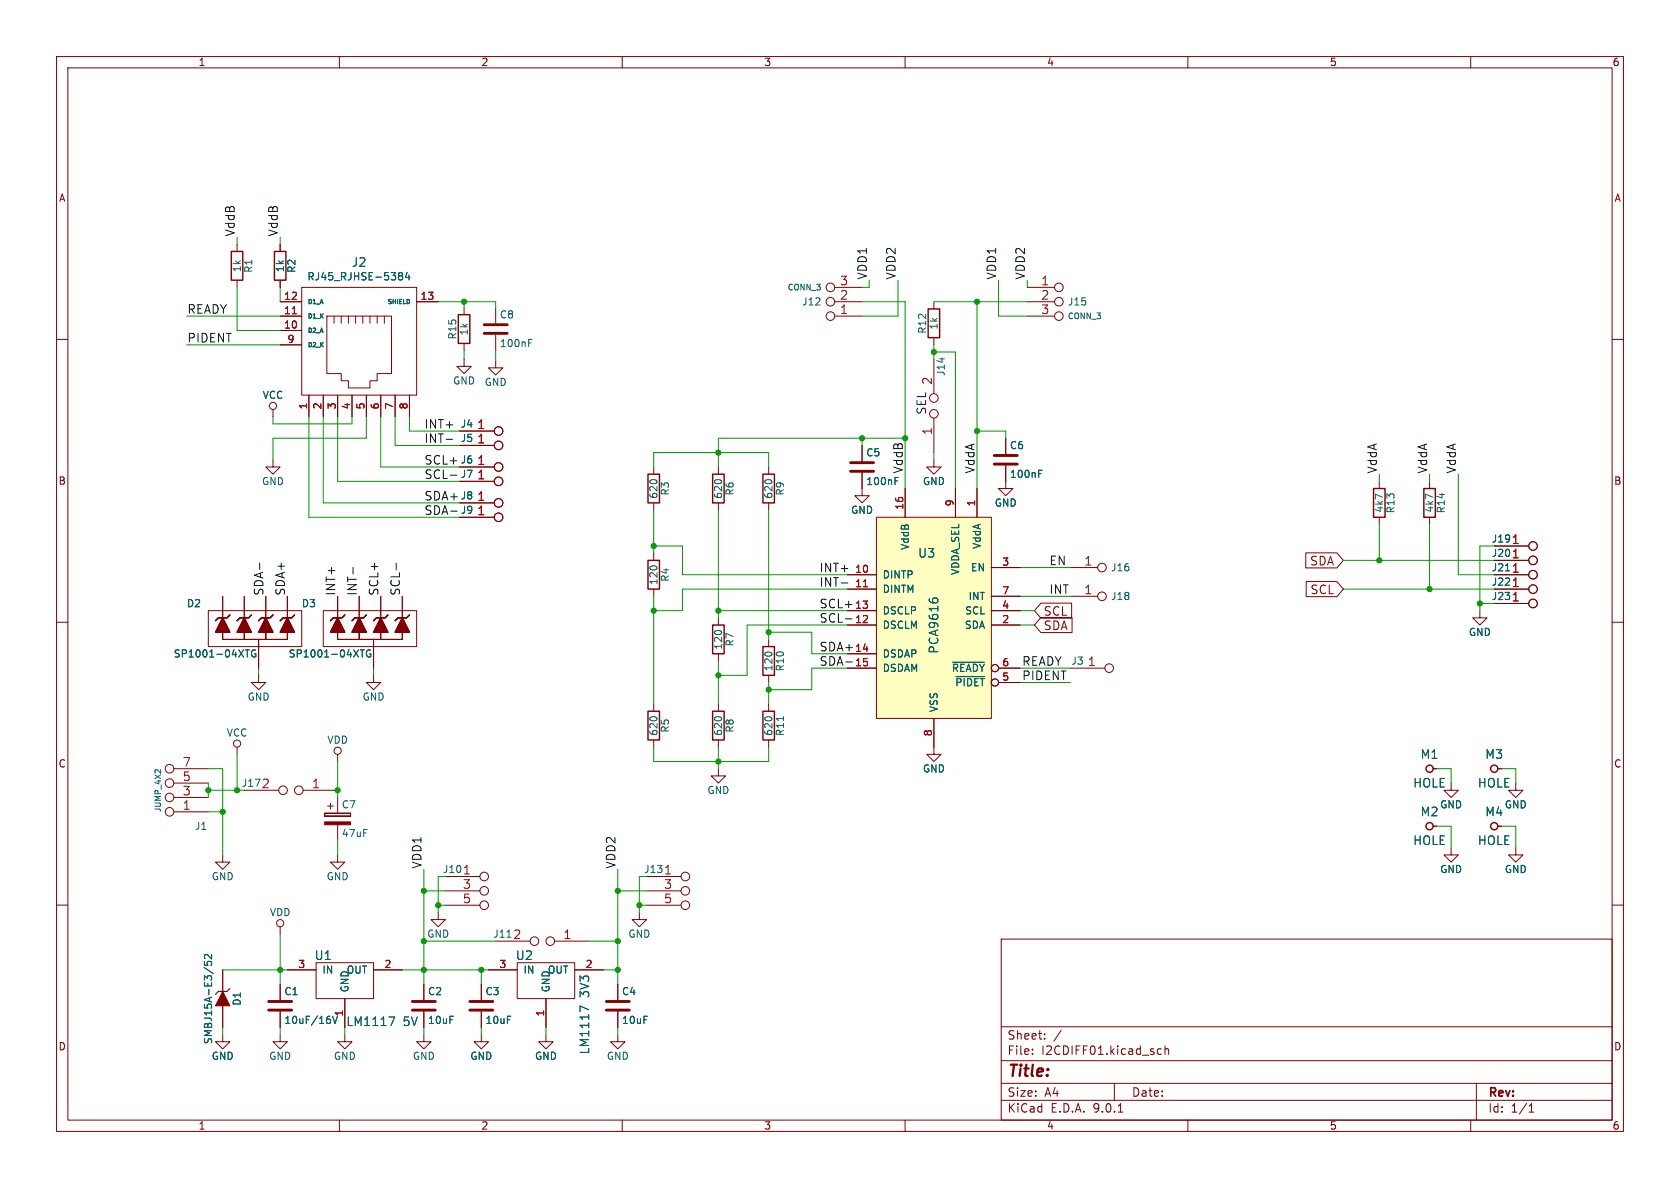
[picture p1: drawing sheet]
<svg xmlns="http://www.w3.org/2000/svg" width="297mm" height="210mm" viewBox="0 0 297 210" stroke-linecap="round" stroke-linejoin="round" font-family="sans-serif">
<g fill="none" stroke="#840000" stroke-width=".18">
<path d="M10 10h277v190h-277zM12 12h273v186h-273zM60 10v2M110 10v2M160 10v2M210 10v2M260 10v2M41.9 43.2v1.3M41.9 49.5v1.3M49.5 43.2v1.3M49.5 49.5v1.3M49.5 53.3h3.8"/>
<path d="M49.5 55.9h3.8M49.5 58.4h3.8M53.3 50.8h20.4v19.1h-20.4zM57.8 55.9h11.4v10.1h-2.5v1.3h-1.3v1.3h-3.8v-1.3h-1.3v-1.3h-2.5zM59.1 55.9v1.3M60.3 55.9v1.3M61.6 55.9v1.3M62.9 55.9v1.3M64.1 55.9v1.3M65.4 55.9v1.3M66.7 55.9v1.3M67.9 55.9v1.3"/>
<path d="M73.7 53.3h3.8M82 54.4v1.2M165.1 53.3v1.3M165.1 59.7v1.3M10 60h2M48.3 72.4v1.3M49.5 61h3.8M54.6 69.9v3.8M57.1 69.9v3.8M59.7 69.9v3.8M62.2 69.9v3.8M64.8 69.9v3.8"/>
<path d="M67.3 69.9v3.8M69.8 69.9v3.8M72.4 69.9v3.8M81.3 78.7h6.1M81.3 76.2h6.1M82 63.5v1.3h1.3l-1.3 1.2-1.2-1.2h1.2M82 60.7v1.3M87.6 63.8v1.2h1.3l-1.3 1.3-1.2-1.3h1.2M165.1 63.5v6.1M165.1 73.9v6.1M177.8 77.5v2.8M285 60h2"/>
<path d="M48.3 81.3v1.3h1.2l-1.2 1.2-1.3-1.2h1.3M81.3 85.1h6.1M81.3 82.6h6.1M81.3 88.9h6.1M81.3 91.4h6.1M165.1 81.3v1.3h1.3l-1.3 1.2-1.3-1.2h1.3M177.8 82.3v2.8M243.8 85.1v1.3M243.8 91.4v1.3M252.7 85.1v1.3M252.7 91.4v1.3M264.2 99.1h6.1"/>
<path d="M264.2 96.5h6.1M10 110h2M36.8 108h16.5v6.3h-16.5zM39.4 111.8v1.2zM39.4 113h6.3zM39.4 105.4v3.8M43.2 111.8v1.2zM43.2 105.4v3.8M45.7 113v1.3zM45.7 113h5.1zM45.7 119.4v1.3h1.3l-1.3 1.2-1.3-1.2h1.3M45.7 114.3v3.8"/>
<path d="M47 111.8v1.2zM47 105.4v3.8M50.8 111.8v1.2zM50.8 105.4v3.8M57.1 108h16.6v6.3h-16.6zM59.7 111.8v1.2zM59.7 113h6.3zM59.7 105.4v3.8M63.5 111.8v1.2zM63.5 105.4v3.8M66 113v1.3zM66 113h5.1z"/>
<path d="M66 119.4v1.3h1.3l-1.3 1.2-1.2-1.2h1.2M66 114.3v3.8M67.3 111.8v1.2zM67.3 105.4v3.8M71.1 111.8v1.2zM71.1 105.4v3.8M261.6 108v1.2h1.3l-1.3 1.3-1.3-1.3h1.3M264.2 101.6h6.1M264.2 104.1h6.1M264.2 106.7h6.1M285 110h2M30.7 138.4h6.1"/>
<path d="M30.7 135.9h6.1M41.9 132.1v1.3M43.2 139.7h6.1M53.6 139.7h6.1M59.7 133.4v1.2M127 135.9v1.3h1.3l-1.3 1.2-1.3-1.2h1.3M253.4 135.9h.6M256.5 138.4v1.3h1.3l-1.3 1.3-1.2-1.3h1.2M264.8 135.9h.6M268 138.4v1.3h1.2l-1.2 1.3-1.3-1.3h1.3M30.7 143.5h6.1M30.7 141h6.1"/>
<path d="M39.4 151.1v1.3h1.2l-1.2 1.3-1.3-1.3h1.3M57.4 143.8v.5zM57.4 144.3h4.6zM57.4 143.8h4.6zM57.9 142.5h1M58.4 142v1M59.7 141v2.8M59.7 145.8v2.8M62 143.8v.5zM253.4 146.1h.6M256.5 149.9v1.2h1.3l-1.3 1.3-1.2-1.3h1.2M264.8 146.1h.6"/>
<path d="M268 149.9v1.2h1.2l-1.2 1.3-1.3-1.3h1.3M10 160h2M39.4 171.5v3.8M39.4 177.8v3.8M49.5 163.8v1.3M49.5 174v2.8M49.5 178.8v2.8M50.8 171.5h5.1M55.9 170.2h10.1v6.3h-10.1zM61 176.5v5.1M66 171.5h5.1M177 166h108v32h-108z"/>
<path d="M285 160h2M39.4 182.9v1.3h1.2l-1.2 1.2-1.3-1.2h1.3M60 198v2M61 182.9v1.3h1.2l-1.2 1.2-1.3-1.2h1.3M74.9 182.9v1.3h1.3l-1.3 1.2-1.2-1.2h1.2M110 198v2M160 198v2M177 194.5h108M177 191.5h108M177 187.5h108M177 181.5h108M182.5 186.3v.1"/>
<path d="M182.5 185.5v.1M184.7 183.6v.1M184.7 182.8v.1M187.6 182.1l-1.3 2M197 191.5v3M197.7 196.6h.8M204.7 186.3h.6M204.7 185.5h.6M206 185.5l.2-.1 .3 .1 .1 .9M206 184.9v1.5M210 198v2M260 198v2"/>
<path d="M261 191.5v6.5M270.3 196.6h.9M270.3 195.5l.4-.4v1.5"/>
<circle cx="48.3" cy="71.8" r=".63"/>
<circle cx="88.1" cy="78.7" r=".76"/>
<circle cx="88.1" cy="76.2" r=".76"/>
<circle cx="165.1" cy="73.2" r=".76"/>
<circle cx="165.1" cy="70.4" r=".76"/>
<circle cx="88.1" cy="82.5" r=".76"/>
<circle cx="88.1" cy="85.1" r=".76"/>
<circle cx="88.1" cy="88.9" r=".76"/>
<circle cx="88.1" cy="91.4" r=".76"/>
<circle cx="271" cy="99.1" r=".76"/>
<circle cx="271" cy="96.5" r=".76"/>
<circle cx="271" cy="106.7" r=".76"/>
<circle cx="271" cy="104.1" r=".76"/>
<circle cx="271" cy="101.6" r=".76"/>
<circle cx="30" cy="135.9" r=".76"/>
<circle cx="30" cy="138.4" r=".76"/>
<circle cx="41.9" cy="131.4" r=".63"/>
<circle cx="50" cy="139.7" r=".76"/>
<circle cx="52.8" cy="139.7" r=".76"/>
<circle cx="59.7" cy="132.7" r=".63"/>
<circle cx="30" cy="143.5" r=".76"/>
<circle cx="30" cy="141" r=".76"/>
<circle cx="49.5" cy="163.2" r=".63"/>
</g>
<g fill="#840000" stroke="#840000" stroke-width=".18">
<path d="M39.4 109.2l1.2 2.6h-2.5z"/>
<path d="M43.2 109.2l1.2 2.6h-2.5z"/>
<path d="M47 109.2l1.3 2.6h-2.6z"/>
<path d="M50.8 109.2l1.3 2.6h-2.6z"/>
<path d="M59.7 109.2l1.3 2.6h-2.6z"/>
<path d="M63.5 109.2l1.3 2.6h-2.6z"/>
<path d="M67.3 109.2l1.3 2.6h-2.6z"/>
<path d="M71.1 109.2l1.3 2.6h-2.6z"/>
<path d="M39.4 175.3l1.2 2.5h-2.5z"/>
<path d="M57.4 145.3h4.6v.5h-4.6z"/>
</g>
<path d="M40.6 108.7l-.5 .5h-1.5l-.5 .5M44.4 108.7l-.5 .5h-1.5l-.5 .5M48.3 108.7l-.5 .5h-1.6l-.5 .5M52.1 108.7l-.5 .5h-1.6l-.5 .5M61 108.7l-.5 .5h-1.6l-.5 .5M64.8 108.7l-.5 .5h-1.6l-.5 .5M68.6 108.7l-.5 .5h-1.6l-.5 .5M72.4 108.7l-.5 .5h-1.5l-.6 .5M40.6 174.8l-.5 .5h-1.5l-.5 .5" fill="none" stroke="#840000" stroke-width=".2"/>
<g fill="none" stroke="#006464" stroke-width=".18">
<path d="M70.5 48.6l.2 .1M70.5 48.3l.2-.1 .4 .1 .1 .2-.3 .2M70.7 48.7h.2M70.7 48.7l-.2 .2M70.9 48.7l.3 .3-.1 .4-.2 .1-.4-.1M72 48.1l-.3 1h.8M72.3 48.6v.9M183.6 83.7h.4M183.6 83.1h.6M43.4 114.9h.7M43.7 114.9v1.2M45.2 114.9a.59 .59 0 0 0-.8 .6 .59 .59 0 0 0 .8 .6v-.5h-.2"/>
<path d="M63.7 114.9h.7M64 114.9v1.2M65.5 114.9a.59 .59 0 0 0-.7 .6 .59 .59 0 0 0 .7 .6l.1-.5h-.3M266.2 100.9h.7M27.5 136.1h.3M28.4 136v.7M36.1 171l1.6 1.1M36.1 170v.6l.6 .1-.1-.2 .1-.4 .2-.2 .4 .1 .1 .2-.1 .5M37.4 168.7v.8l-.9-.8-.4 .3 .2 .5M58.8 179.6l.4 1.3 .4-1.3M68.8 179.8h1l-.7 1.5M58.4 180.3v.5"/>
</g>
<g fill="none" stroke="#840000" stroke-width=".25">
<path d="M40.9 44.5h2v5h-2zM48.5 44.5h2v5h-2zM81 55.6h2.1v5.1h-2.1zM164.1 54.6h2v5.1h-2zM242.8 86.4h2.1v5h-2.1zM251.7 86.4h2v5h-2z"/>
<circle cx="252.7" cy="135.9" r=".63"/>
<circle cx="264.2" cy="135.9" r=".63"/>
<circle cx="252.7" cy="146" r=".63"/>
<circle cx="264.2" cy="146" r=".63"/>
</g>
<path d="M175.8 80.5h4M175.8 82h4M47.5 177h4.1M47.5 178.6h4.1" fill="none" stroke="#840000" stroke-width=".51"/>
<path d="M51.7 55.5h.7" fill="none" stroke="#a90000" stroke-width=".18"/>
<path d="M154.9 91.4h20.4v35.6h-20.4z" fill="#ffffc2"/>
<g fill="none" stroke="#840000" stroke-width=".18">
<path d="M49.5 53.3h3.8M49.5 55.9h3.8M49.5 43.2v1.3M49.5 49.5v1.3M49.5 58.4h3.8M73.7 53.3h3.8M87.6 54.4v2.8M87.6 59.2v2.8M147.6 50.8h4.8M147.6 53.3h4.8M147.6 55.9h4.8M181.6 50.8h4.8"/>
<path d="M181.6 53.3h4.8M181.6 55.9h4.8M49.5 61h3.8M54.6 69.9v3.8M57.1 69.9v3.8M59.7 69.9v3.8M62.2 69.9v3.8M64.8 69.9v3.8M67.3 69.9v3.8M69.8 69.9v3.8M72.4 69.9v3.8M81.3 78.7h6.1"/>
<path d="M81.3 76.2h6.1M152.4 78.7v2.8M177.8 77.5v2.8M81.3 82.6h6.1M81.3 85.1h6.1M81.3 88.9h6.1M81.3 91.4h6.1M115.6 82.6v1.2M115.6 88.9v1.3M115.6 97.8v1.3M127 82.6v1.2M127 88.9v1.3"/>
<path d="M135.9 82.6v1.2M135.9 88.9v1.3M152.4 83.6v4h1.3l-1.3 1.3-1.3-1.3h1.3M154.9 91.4h20.4v35.6h-20.4zM160 86.4v5M168.9 86.4v5M172.7 86.4v5M177.8 82.3v4.1h1.3l-1.3 1.2-1.3-1.2h1.3M230.8 97.7h5.5l1.2 1.4-1.2 1.3h-5.5zM264.2 99.1h6.1M264.2 96.5h6.1M39.4 105.4v3.8"/>
<path d="M43.2 105.4v3.8M45.7 114.3v3.8M47 105.4v3.8M50.8 105.4v3.8M59.7 105.4v3.8M63.5 105.4v3.8M66 114.3v3.8M67.3 105.4v3.8M71.1 105.4v3.8M115.6 104.1v1.3M127 109.2v1.3M127 115.6v1.2"/>
<path d="M135.9 113v1.3M135.9 119.4v1.3M149.9 101.6h5M149.9 104.1h5M149.9 108h5M149.9 110.5h5M149.9 115.6h5M149.9 118.1h5M175.3 108h5M175.3 110.5h5M175.3 100.3h5M175.3 105.4h5"/>
<path d="M176.5 118.1h3.8M184 109.2h5.5v2.6h-5.5l-1.1-1.3zM184 106.6h5.5v2.7h-5.5l-1.1-1.3zM189.2 118.1h6.1M189.2 100.3h4.9M189.2 105.4h4.9M230.9 102.8h5.4l1.2 1.3-1.2 1.4h-5.4zM264.2 101.6h6.1M264.2 104.1h6.1M264.2 106.7h6.1M115.6 124.5v1.2M115.6 130.8v1.3"/>
<path d="M127 124.5v1.2M127 130.8v1.3M135.9 124.5v1.2M135.9 130.8v1.3M165.1 127v6.4h1.3l-1.3 1.2-1.3-1.2h1.3M176.5 120.7h3.8M253.4 135.9h.6M264.8 135.9h.6M59.7 151.1v1.3h1.3l-1.3 1.3-1.3-1.3h1.3M78.7 154.9h6.1M78.7 157.5h6.1M114.3 154.9h6.1"/>
<path d="M114.3 157.5h6.1M253.4 146.1h.6M264.8 146.1h.6M39.4 171.5v3.8M39.4 177.8v3.8M49.5 174v2.8M49.5 178.8v2.8M50.8 171.5h5.1M61 176.5v5.1M66 171.5h5.1M74.9 174v2.8M74.9 178.8v2.8"/>
<path d="M77.5 161.3v1.3h1.2l-1.2 1.2-1.3-1.2h1.3M78.7 160h6.1M85.1 174v2.8M85.1 178.8v2.8M86.4 171.5h5M87.6 166.4h6.1M91.4 170.2h10.2v6.3h-10.2zM96.5 176.5v5.1M98 166.4h6.1M101.6 171.5h5.1M109.2 174v2.8M109.2 178.8v2.8"/>
<path d="M113 161.3v1.3h1.3l-1.3 1.2-1.2-1.2h1.2M114.3 160h6.1M49.5 182.9v1.3h1.3l-1.3 1.2-1.2-1.2h1.2M85.1 182.9v1.3h1.3l-1.3 1.2-1.3-1.2h1.3M96.5 182.9v1.3h1.3l-1.3 1.2-1.3-1.2h1.3M109.2 182.9v1.3h1.3l-1.3 1.2-1.3-1.2h1.3"/>
<circle cx="146.8" cy="50.8" r=".76"/>
<circle cx="146.8" cy="53.3" r=".76"/>
<circle cx="146.8" cy="55.9" r=".76"/>
<circle cx="187.2" cy="50.8" r=".76"/>
<circle cx="187.2" cy="53.3" r=".76"/>
<circle cx="187.2" cy="55.9" r=".76"/>
<circle cx="88.1" cy="78.7" r=".76"/>
<circle cx="88.1" cy="76.2" r=".76"/>
<circle cx="88.1" cy="82.5" r=".76"/>
<circle cx="88.1" cy="85.1" r=".76"/>
<circle cx="88.1" cy="88.9" r=".76"/>
<circle cx="88.1" cy="91.4" r=".76"/>
<circle cx="271" cy="99.1" r=".76"/>
<circle cx="271" cy="96.5" r=".76"/>
<circle cx="194.8" cy="105.4" r=".76"/>
<circle cx="194.8" cy="100.3" r=".76"/>
<circle cx="196.1" cy="118.1" r=".76"/>
<circle cx="271" cy="106.7" r=".76"/>
<circle cx="271" cy="104.1" r=".76"/>
<circle cx="271" cy="101.6" r=".76"/>
<circle cx="85.6" cy="154.9" r=".76"/>
<circle cx="85.6" cy="157.5" r=".76"/>
<circle cx="121.2" cy="157.5" r=".76"/>
<circle cx="121.2" cy="154.9" r=".76"/>
<circle cx="85.6" cy="160" r=".76"/>
<circle cx="94.5" cy="166.4" r=".76"/>
<circle cx="97.3" cy="166.4" r=".76"/>
<circle cx="121.2" cy="160" r=".76"/>
</g>
<path d="M51.7 55.5h.7M152.6 103.7h.8" fill="none" stroke="#a90000" stroke-width=".18"/>
<g fill="none" stroke="#006464" stroke-width=".18">
<path d="M70.5 48.6l.2 .1M70.5 48.3l.2-.1 .4 .1 .1 .2-.3 .2M70.7 48.7h.2M70.7 48.7l-.2 .2M70.9 48.7l.3 .3-.1 .4-.2 .1-.4-.1M72 48.1l-.3 1h.8M72.3 48.6v.9M93.5 60.6h.4M93.5 60h.6M158.2 85h.4M183.6 83.7h.4M183.6 83.1h.6"/>
<path d="M43.4 114.9h.7M43.7 114.9v1.2M45.2 114.9a.59 .59 0 0 0-.8 .6 .59 .59 0 0 0 .8 .6v-.5h-.2M63.7 114.9h.7M64 114.9v1.2M65.5 114.9a.59 .59 0 0 0-.7 .6 .59 .59 0 0 0 .7 .6l.1-.5h-.3M164.3 105.8v.3M164.9 106l.2-.3h.4l.3 .3M168.4 117.1h5.6M169 119.6h5M266.2 100.9h.7M138.5 126.7v.7"/>
<path d="M36.1 171l1.6 1.1M36.1 170v.6l.6 .1-.1-.2 .1-.4 .2-.2 .4 .1 .1 .2-.1 .5M37.4 168.7v.8l-.9-.8-.4 .3 .2 .5M58.8 179.6l.4 1.3 .4-1.3M68.8 179.8h1l-.7 1.5M89.6 165.7h.8M104.1 178.5l-1.5-.7v1.1M58.4 180.3v.5"/>
</g>
<path d="M85.6 57.4h4.1M85.6 58.9h4.1M150.4 81.8h4M150.4 83.3h4M72.9 177h4.1M72.9 178.6h4.1M83.1 177h4M83.1 178.6h4M107.2 177h4.1M107.2 178.6h4.1" fill="none" stroke="#840000" stroke-width=".51"/>
<path d="M114.6 99.1h2v5h-2zM114.6 83.8h2v5.1h-2zM126 83.8h2v5.1h-2zM134.9 83.8h2v5.1h-2zM126 110.5h2v5.1h-2zM134.9 114.3h2v5.1h-2zM114.6 125.7h2v5.1h-2zM126 125.7h2v5.1h-2zM134.9 125.7h2v5.1h-2z" fill="none" stroke="#840000" stroke-width=".25"/>
<path d="M78.9 77.7h1.1M45.9 99.5v1.2M70 99.6v1.1M79.6 84h1.2M79.7 90.4h1.1M62.4 100.3v1.2M148.7 103.1h1.2M149.5 109.4h1.1M149.5 117h1.2" fill="none" stroke="#0f0f0f" stroke-width=".18"/>
<g fill="none" stroke="#009600" stroke-width=".18">
<path d="M33 55.9h16.5M41.9 50.8v7.6h7.6M41.9 41.9v1.3M49.5 41.9v1.3M49.5 50.8v2.5M77.5 53.3h10.1v1.1M82 53.3v1.1M152.4 53.3h7.6v33.1M153.7 49.5v1.3h-1.3M158.7 49.5v6.4h-6.3M165.1 53.3h16.5M172.7 53.3v33.1"/>
<path d="M176.5 49.5v6.4h5.1M181.6 49.5v1.3M33 61h16.5M48.3 73.7v1.2h13.9v-1.2M54.6 73.7v17.7h26.7M57.1 73.7v15.2h24.2M59.7 73.7v11.4h21.6M64.8 73.7v3.8h-16.5v3.8M67.3 73.7v8.9h14M69.8 73.7v5h11.5M72.4 73.7v2.5h8.9M82 62v1.5"/>
<path d="M87.6 62v1.8M152.4 77.5v1.2M160 77.5h-33v5.1M165.1 61v2.5M165.1 62.2h3.8v24.2M172.7 76.2h5.1v1.3M115.6 96.5h5v5.1h29.3M115.6 82.6v-2.6h20.3v2.6M115.6 90.2v7.6M127 90.2v19M135.9 90.2v22.8M165.1 80v1.3"/>
<path d="M237.5 99.1h26.7M243.8 83.8v1.3M243.8 92.7v6.4M252.7 83.8v1.3M252.7 92.7v11.4M257.8 83.8v17.8h6.4M264.2 96.5h-2.6v11.5M45.7 118.1v1.3M66 118.1v1.3M115.6 105.4v19.1M127 108h22.9M127 116.8v7.7"/>
<path d="M135.9 111.8h7.6v3.8h6.4M149.9 104.1h-29.3v3.9h-5M149.9 110.5h-17.8v8.9h-5.1M149.9 118.1h-6.4v3.8h-7.6M180.3 105.4h8.9M180.3 108h2.6M180.3 110.5h2.6M180.3 118.1h8.9M180.3 100.3h8.9M237.5 104.1h26.7M261.6 106.7h2.6M36.8 135.9h2.6v15.2"/>
<path d="M36.8 138.4v2.6M36.8 139.7h6.4M41.9 133.4v6.3M59.7 134.6v6.4M115.6 132.1v2.5h20.3v-2.5M127 132.1v3.8M135.9 120.7v3.8M180.3 120.7h8.9M254 135.9h2.5v2.5M265.4 135.9h2.6v2.5M36.8 143.5h2.6M59.7 148.6v2.5"/>
<path d="M74.9 153.7v20.3M74.9 157.5h3.8M78.7 154.9h-1.2v6.4M109.2 153.7v20.3M109.2 157.5h5.1M114.3 154.9h-1.3v6.4M254 146.1h2.5v3.8M265.4 146.1h2.6v3.8M39.4 171.5h11.4M49.5 165.1v8.9M71.1 171.5h15.3M74.9 166.4h12.7"/>
<path d="M77.5 160h1.2M85.1 171.5v2.5M104.1 166.4h5.1M106.7 171.5h2.5M113 160h1.3M39.4 181.6v1.3M49.5 181.6v1.3M61 181.6v1.3M74.9 181.6v1.3M85.1 181.6v1.3M96.5 181.6v1.3M109.2 181.6v1.3"/>
</g>
<g fill="#009600" stroke="#009600" stroke-width=".18">
<circle cx="109.2" cy="171.5" r=".46"/>
<circle cx="109.2" cy="166.4" r=".46"/>
<circle cx="85.1" cy="171.5" r=".46"/>
<circle cx="109.2" cy="157.5" r=".46"/>
<circle cx="113" cy="160" r=".46"/>
<circle cx="74.9" cy="171.5" r=".46"/>
<circle cx="74.9" cy="166.4" r=".46"/>
<circle cx="127" cy="108" r=".46"/>
<circle cx="127" cy="119.4" r=".46"/>
<circle cx="115.6" cy="108" r=".46"/>
<circle cx="127" cy="80" r=".46"/>
<circle cx="115.6" cy="96.5" r=".46"/>
<circle cx="127" cy="134.6" r=".46"/>
<circle cx="74.9" cy="157.5" r=".46"/>
<circle cx="77.5" cy="160" r=".46"/>
<circle cx="49.5" cy="171.5" r=".46"/>
<circle cx="36.8" cy="139.7" r=".46"/>
<circle cx="41.9" cy="139.7" r=".46"/>
<circle cx="39.4" cy="143.5" r=".46"/>
<circle cx="82" cy="53.3" r=".46"/>
<circle cx="59.7" cy="139.7" r=".46"/>
<circle cx="172.7" cy="76.2" r=".46"/>
<circle cx="165.1" cy="62.2" r=".46"/>
<circle cx="172.7" cy="53.3" r=".46"/>
<circle cx="152.4" cy="77.5" r=".46"/>
<circle cx="160" cy="77.5" r=".46"/>
<circle cx="135.9" cy="121.9" r=".46"/>
<circle cx="135.9" cy="111.8" r=".46"/>
<circle cx="252.7" cy="104.1" r=".46"/>
<circle cx="243.8" cy="99.1" r=".46"/>
<circle cx="261.6" cy="106.7" r=".46"/>
</g>
<text font-size="2.8" fill="#840000" x="178" y="190.9">Title:</text>
<g font-size="2.1" fill="#0f0f0f">
<text x="41.6" y="41.9" transform="rotate(-90 41.6 41.9)">VddB</text>
<text x="49.2" y="41.9" transform="rotate(-90 49.2 41.9)">VddB</text>
<text x="153.4" y="49.5" transform="rotate(-90 153.4 49.5)">VDD1</text>
<text x="158.4" y="49.5" transform="rotate(-90 158.4 49.5)">VDD2</text>
<text x="176.2" y="49.5" transform="rotate(-90 176.2 49.5)">VDD1</text>
<text x="181.3" y="49.5" transform="rotate(-90 181.3 49.5)">VDD2</text>
<text x="33" y="55.6">READY</text>
<text x="33" y="60.6">PIDENT</text>
<text x="74.9" y="75.9">INT+</text>
<text x="74.9" y="82.2">SCL+</text>
<text x="74.9" y="78.4">INT-</text>
<text x="172.4" y="83.8" transform="rotate(-90 172.4 83.8)">VddA</text>
<text x="243.5" y="83.8" transform="rotate(-90 243.5 83.8)">VddA</text>
<text x="252.4" y="83.8" transform="rotate(-90 252.4 83.8)">VddA</text>
<text x="257.5" y="83.8" transform="rotate(-90 257.5 83.8)">VddA</text>
<text x="74.9" y="88.6">SDA+</text>
<text x="74.9" y="84.8">SCL-</text>
<text x="74.9" y="91.1">SDA-</text>
<text x="144.8" y="101.3">INT+</text>
<text x="185.4" y="100">EN</text>
<text x="46.7" y="105.4" transform="rotate(-90 46.7 105.4)">SDA-</text>
<text x="50.5" y="105.4" transform="rotate(-90 50.5 105.4)">SDA+</text>
<text x="59.4" y="105.4" transform="rotate(-90 59.4 105.4)">INT+</text>
<text x="63.2" y="105.4" transform="rotate(-90 63.2 105.4)">INT-</text>
<text x="67" y="105.4" transform="rotate(-90 67 105.4)">SCL+</text>
<text x="70.8" y="105.4" transform="rotate(-90 70.8 105.4)">SCL-</text>
<text x="144.8" y="107.6">SCL+</text>
<text x="144.8" y="103.8">INT-</text>
<text x="185.4" y="105.1">INT</text>
<text x="144.8" y="110.2">SCL-</text>
<text x="144.8" y="117.8">SDA-</text>
<text x="144.8" y="115.3">SDA+</text>
<text x="180.6" y="117.8">READY</text>
<text x="180.6" y="120.3">PIDENT</text>
<text x="74.6" y="153.7" transform="rotate(-90 74.6 153.7)">VDD1</text>
<text x="108.9" y="153.7" transform="rotate(-90 108.9 153.7)">VDD2</text>
</g>
<g font-size="2.1" fill="#006464">
<text x="62.1" y="47.4">J2</text>
<text x="159.7" y="83.8" transform="rotate(-90 159.7 83.8)">VddB</text>
<text x="162.2" y="98.8">U3</text>
<text x="166.1" y="115.6" transform="rotate(-90 166.1 115.6)">PCA9616</text>
<text x="251.1" y="134.3">M1</text>
<text x="262.5" y="134.3">M3</text>
<text x="249.8" y="139.4">HOLE</text>
<text x="261.2" y="139.4">HOLE</text>
<text x="249.8" y="149.6">HOLE</text>
<text x="251.1" y="144.5">M2</text>
<text x="261.2" y="149.6">HOLE</text>
<text x="262.5" y="144.5">M4</text>
<text x="81.7" y="154.7">1</text>
<text x="117.3" y="154.7">1</text>
<text x="90.6" y="166.1">2</text>
<text x="55.5" y="169.9">U1</text>
<text x="91.1" y="169.9">U2</text>
<text x="104.4" y="176.4" transform="rotate(-90 104.4 176.4)">3V3</text>
<text x="61.1" y="181.6">LM1117</text>
<text x="71.2" y="181.6">5V</text>
<text x="104.4" y="186.5" transform="rotate(-90 104.4 186.5)">LM1117</text>
</g>
<g font-size="2.1" fill="#a90000">
<text x="148.4" y="53.1">2</text>
<text x="148.4" y="50.5">3</text>
<text x="184" y="50.5">1</text>
<text x="184" y="53.1">2</text>
<text x="148.4" y="55.6">1</text>
<text x="184" y="55.6">3</text>
<text x="164.8" y="68.1" transform="rotate(-90 164.8 68.1)">2</text>
<text x="84.3" y="75.9">1</text>
<text x="164.8" y="77" transform="rotate(-90 164.8 77)">1</text>
<text x="84.3" y="78.5">1</text>
<text x="84.3" y="82.3">1</text>
<text x="84.3" y="84.8">1</text>
<text x="84.3" y="88.6">1</text>
<text x="84.3" y="91.2">1</text>
<text x="191.6" y="100.1">1</text>
<text x="267.2" y="98.8">1</text>
<text x="267.2" y="101.3">1</text>
<text x="267.2" y="96.3">1</text>
<text x="191.6" y="105.2">1</text>
<text x="267.2" y="103.9">1</text>
<text x="267.2" y="106.4">1</text>
<text x="192.2" y="117.9">1</text>
<text x="32.2" y="135.6">7</text>
<text x="32.2" y="143.3">1</text>
<text x="32.2" y="140.7">3</text>
<text x="32.2" y="138.2">5</text>
<text x="46.2" y="139.4">2</text>
<text x="55.1" y="139.4">1</text>
<text x="81.7" y="157.2">3</text>
<text x="81.7" y="159.8">5</text>
<text x="117.3" y="157.2">3</text>
<text x="117.3" y="159.8">5</text>
<text x="99.5" y="166.1">1</text>
</g>
<text font-size="2.1" fill="#0000c2" x="163.8" y="73.4" transform="rotate(-90 163.8 73.4)">SEL</text>
<g font-size="2.1" fill="#840000">
<text x="231.5" y="100.2">SDA</text>
<text x="231.6" y="105.2">SCL</text>
<text x="184.4" y="111.6">SDA</text>
<text x="184.4" y="109">SCL</text>
<text x="178" y="184">Sheet:</text>
<text x="178" y="186.7">File:</text>
<text x="184.1" y="186.7">I2CDIFF01.kicad_sch</text>
<text x="178" y="196.9">KiCad</text>
<text x="178" y="194.1">Size:</text>
<text x="184.7" y="194.1">A4</text>
<text x="185.7" y="196.9">E.D.A.</text>
<text x="193.3" y="196.9">9.0.1</text>
<text x="200" y="194.1">Date:</text>
<text x="263" y="194.3">Rev:</text>
<text x="263" y="196.9">Id:</text>
<text x="267.1" y="196.9">1/1</text>
</g>
<g font-size="1.8" fill="#840000">
<text x="35" y="11.9">1</text>
<text x="85" y="11.9">2</text>
<text x="135" y="11.9">3</text>
<text x="185" y="11.9">4</text>
<text x="235" y="11.9">5</text>
<text x="285" y="11.9">6</text>
<text x="10.3" y="35.9">A</text>
<text x="285.3" y="35.9">A</text>
<text x="10.3" y="85.9">B</text>
<text x="285.3" y="85.9">B</text>
<text x="10.3" y="135.9">C</text>
<text x="285.3" y="135.9">C</text>
<text x="10.3" y="185.9">D</text>
<text x="285.3" y="185.9">D</text>
<text x="35" y="199.9">1</text>
<text x="85" y="199.9">2</text>
<text x="135" y="199.9">3</text>
<text x="185" y="199.9">4</text>
<text x="235" y="199.9">5</text>
<text x="285" y="199.9">6</text>
</g>
<g font-size="1.8" fill="#006464">
<text x="42.8" y="48.2" transform="rotate(-90 42.8 48.2)">1k</text>
<text x="44.8" y="48.3" transform="rotate(-90 44.8 48.3)">R1</text>
<text x="50.4" y="48.2" transform="rotate(-90 50.4 48.2)">1k</text>
<text x="52.4" y="48.3" transform="rotate(-90 52.4 48.3)">R2</text>
<text x="54.2" y="49.8">RJ45_RJHSE-5384</text>
<text x="82.9" y="59.4" transform="rotate(-90 82.9 59.4)">1k</text>
<text x="88.3" y="56.5">C8</text>
<text x="141.7" y="54.2">J12</text>
<text x="163.9" y="59.1" transform="rotate(-90 163.9 59.1)">R12</text>
<text x="166" y="58.4" transform="rotate(-90 166 58.4)">1k</text>
<text x="188.7" y="54.2">J15</text>
<text x="80.9" y="60.1" transform="rotate(-90 80.9 60.1)">R15</text>
<text x="88.3" y="61.6">100nF</text>
<text x="46.3" y="70.7">VCC</text>
<text x="80" y="68.2">GND</text>
<text x="85.6" y="68.4">GND</text>
<text x="167.2" y="66.6" transform="rotate(-90 167.2 66.6)">J14</text>
<text x="81.4" y="75.8">J4</text>
<text x="81.4" y="78.3">J5</text>
<text x="81.4" y="82.1">J6</text>
<text x="153" y="80.9">C5</text>
<text x="178.4" y="79.6">C6</text>
<text x="46.2" y="86">GND</text>
<text x="81.4" y="84.7">J7</text>
<text x="81.4" y="88.5">J8</text>
<text x="116.4" y="88.3" transform="rotate(-90 116.4 88.3)">620</text>
<text x="118.5" y="87.7" transform="rotate(-90 118.5 87.7)">R3</text>
<text x="127.9" y="88.3" transform="rotate(-90 127.9 88.3)">620</text>
<text x="129.9" y="87.7" transform="rotate(-90 129.9 87.7)">R6</text>
<text x="136.8" y="88.3" transform="rotate(-90 136.8 88.3)">620</text>
<text x="138.8" y="87.7" transform="rotate(-90 138.8 87.7)">R9</text>
<text x="153" y="86">100nF</text>
<text x="163.1" y="86">GND</text>
<text x="175.8" y="89.8">GND</text>
<text x="178.4" y="84.7">100nF</text>
<text x="81.4" y="91">J9</text>
<text x="150.4" y="91">GND</text>
<text x="244.7" y="90.7" transform="rotate(-90 244.7 90.7)">4k7</text>
<text x="246.7" y="90.8" transform="rotate(-90 246.7 90.8)">R13</text>
<text x="253.6" y="90.7" transform="rotate(-90 253.6 90.7)">4k7</text>
<text x="255.6" y="90.8" transform="rotate(-90 255.6 90.8)">R14</text>
<text x="160.9" y="97.3" transform="rotate(-90 160.9 97.3)">VddB</text>
<text x="169.8" y="101.7" transform="rotate(-90 169.8 101.7)">VDDA_SEL</text>
<text x="171.6" y="101.2">EN</text>
<text x="173.6" y="97.1" transform="rotate(-90 173.6 97.1)">VddA</text>
<text x="196.3" y="101.2">J16</text>
<text x="263.6" y="98.7">J20</text>
<text x="263.6" y="101.2">J21</text>
<text x="263.6" y="96.1">J19</text>
<text x="32.9" y="107.5">D2</text>
<text x="53.3" y="107.5">D3</text>
<text x="116.4" y="103.5" transform="rotate(-90 116.4 103.5)">120</text>
<text x="118.5" y="102.9" transform="rotate(-90 118.5 102.9)">R4</text>
<text x="156" y="102.5">DINTP</text>
<text x="156" y="105">DINTM</text>
<text x="171.1" y="106.3">INT</text>
<text x="196.3" y="106.3">J18</text>
<text x="263.6" y="103.7">J22</text>
<text x="263.6" y="106.3">J23</text>
<text x="156" y="108.8">DSCLP</text>
<text x="156" y="111.4">DSCLM</text>
<text x="170.5" y="111.4">SDA</text>
<text x="170.5" y="108.8">SCL</text>
<text x="259.6" y="112.6">GND</text>
<text x="30.6" y="116.4">SP1001-04XTG</text>
<text x="50.9" y="116.4">SP1001-04XTG</text>
<text x="127.9" y="114.9" transform="rotate(-90 127.9 114.9)">120</text>
<text x="129.9" y="114.4" transform="rotate(-90 129.9 114.4)">R7</text>
<text x="136.8" y="118.8" transform="rotate(-90 136.8 118.8)">120</text>
<text x="138.8" y="118.8" transform="rotate(-90 138.8 118.8)">R10</text>
<text x="156" y="116.4">DSDAP</text>
<text x="156" y="119">DSDAM</text>
<text x="168.2" y="119">~{READY}</text>
<text x="189.3" y="117.7">J3</text>
<text x="43.7" y="124.1">GND</text>
<text x="64" y="124.1">GND</text>
<text x="166" y="126" transform="rotate(-90 166 126)">VSS</text>
<text x="168.8" y="121.5">~{PIDET}</text>
<text x="40" y="130.4">VCC</text>
<text x="57.8" y="131.7">VDD</text>
<text x="116.4" y="130.2" transform="rotate(-90 116.4 130.2)">620</text>
<text x="118.5" y="129.6" transform="rotate(-90 118.5 129.6)">R5</text>
<text x="127.9" y="130.2" transform="rotate(-90 127.9 130.2)">620</text>
<text x="129.9" y="129.6" transform="rotate(-90 129.9 129.6)">R8</text>
<text x="136.8" y="130.2" transform="rotate(-90 136.8 130.2)">620</text>
<text x="138.8" y="130.2" transform="rotate(-90 138.8 130.2)">R11</text>
<text x="163.1" y="136.8">GND</text>
<text x="42.7" y="139.3">J17</text>
<text x="60.3" y="143.1">C7</text>
<text x="125" y="140.6">GND</text>
<text x="254.5" y="143.1">GND</text>
<text x="265.9" y="143.1">GND</text>
<text x="34.4" y="146.9">J1</text>
<text x="60.3" y="148.2">47uF</text>
<text x="37.3" y="155.8">GND</text>
<text x="57.7" y="155.8">GND</text>
<text x="78.2" y="154.5">J10</text>
<text x="113.8" y="154.5">J13</text>
<text x="254.5" y="154.5">GND</text>
<text x="265.9" y="154.5">GND</text>
<text x="47.6" y="162.2">VDD</text>
<text x="75.4" y="166">GND</text>
<text x="87.1" y="166">J11</text>
<text x="111" y="166">GND</text>
<text x="56.9" y="172.3">IN</text>
<text x="61.2" y="172.3">OUT</text>
<text x="92.5" y="172.3">IN</text>
<text x="96.8" y="172.3">OUT</text>
<text x="42.8" y="177.9" transform="rotate(-90 42.8 177.9)">D1</text>
<text x="50.2" y="176.1">C1</text>
<text x="61.8" y="175.5" transform="rotate(-90 61.8 175.5)">GND</text>
<text x="75.6" y="176.1">C2</text>
<text x="85.7" y="176.1">C3</text>
<text x="97.4" y="175.5" transform="rotate(-90 97.4 175.5)">GND</text>
<text x="109.9" y="176.1">C4</text>
<text x="37.7" y="184.7" transform="rotate(-90 37.7 184.7)">SMBJ15A-E3/52</text>
<text x="50.2" y="181.2">10uF/16V</text>
<text x="75.6" y="181.2">10uF</text>
<text x="85.7" y="181.2">10uF</text>
<text x="109.9" y="181.2">10uF</text>
<text x="37.3" y="187.6">GND</text>
<text x="47.5" y="187.6">GND</text>
<text x="58.9" y="187.6">GND</text>
<text x="72.9" y="187.6">GND</text>
<text x="83.1" y="187.6">GND</text>
<text x="94.5" y="187.6">GND</text>
<text x="107.2" y="187.6">GND</text>
</g>
<g font-size="1.8" fill="#a90000">
<text x="50.1" y="53.1">12</text>
<text x="74.3" y="53.1">13</text>
<text x="50.1" y="55.6">11</text>
<text x="50.1" y="58.2">10</text>
<text x="50.7" y="60.7">9</text>
<text x="54.4" y="72.5" transform="rotate(-90 54.4 72.5)">1</text>
<text x="56.9" y="72.5" transform="rotate(-90 56.9 72.5)">2</text>
<text x="59.4" y="72.5" transform="rotate(-90 59.4 72.5)">3</text>
<text x="62" y="72.5" transform="rotate(-90 62 72.5)">4</text>
<text x="64.5" y="72.5" transform="rotate(-90 64.5 72.5)">5</text>
<text x="67.1" y="72.5" transform="rotate(-90 67.1 72.5)">6</text>
<text x="69.6" y="72.5" transform="rotate(-90 69.6 72.5)">7</text>
<text x="72.1" y="72.5" transform="rotate(-90 72.1 72.5)">8</text>
<text x="168.7" y="89.6" transform="rotate(-90 168.7 89.6)">9</text>
<text x="172.5" y="89.6" transform="rotate(-90 172.5 89.6)">1</text>
<text x="159.8" y="90.2" transform="rotate(-90 159.8 90.2)">16</text>
<text x="151.1" y="101.3">10</text>
<text x="177.1" y="100.1">3</text>
<text x="151.1" y="103.9">11</text>
<text x="151.1" y="107.7">13</text>
<text x="177.1" y="105.2">7</text>
<text x="177.1" y="107.7">4</text>
<text x="151.1" y="110.2">12</text>
<text x="177.1" y="110.2">2</text>
<text x="151.1" y="115.3">14</text>
<text x="151.1" y="117.9">15</text>
<text x="177.1" y="117.9">6</text>
<text x="177.1" y="120.4">5</text>
<text x="164.8" y="130.2" transform="rotate(-90 164.8 130.2)">8</text>
<text x="52.6" y="171.2">3</text>
<text x="67.9" y="171.2">2</text>
<text x="88.2" y="171.2">3</text>
<text x="103.4" y="171.2">2</text>
<text x="60.7" y="179.8" transform="rotate(-90 60.7 179.8)">1</text>
<text x="96.3" y="179.8" transform="rotate(-90 96.3 179.8)">1</text>
</g>
<g font-size="1.4" fill="#006464">
<text x="139.1" y="51.5">CONN_3</text>
<text x="188.7" y="56.6">CONN_3</text>
<text x="28.7" y="143.7" transform="rotate(-90 28.7 143.7)">JUMP_4X2</text>
</g>
<g font-size="1.1" fill="#006464">
<text x="54.4" y="53.9">D1_A</text>
<text x="68.4" y="53.9">SHIELD</text>
<text x="54.4" y="56.5">D1_K</text>
<text x="54.4" y="59">D2_A</text>
<text x="54.4" y="61.6">D2_K</text>
</g>
</svg>
